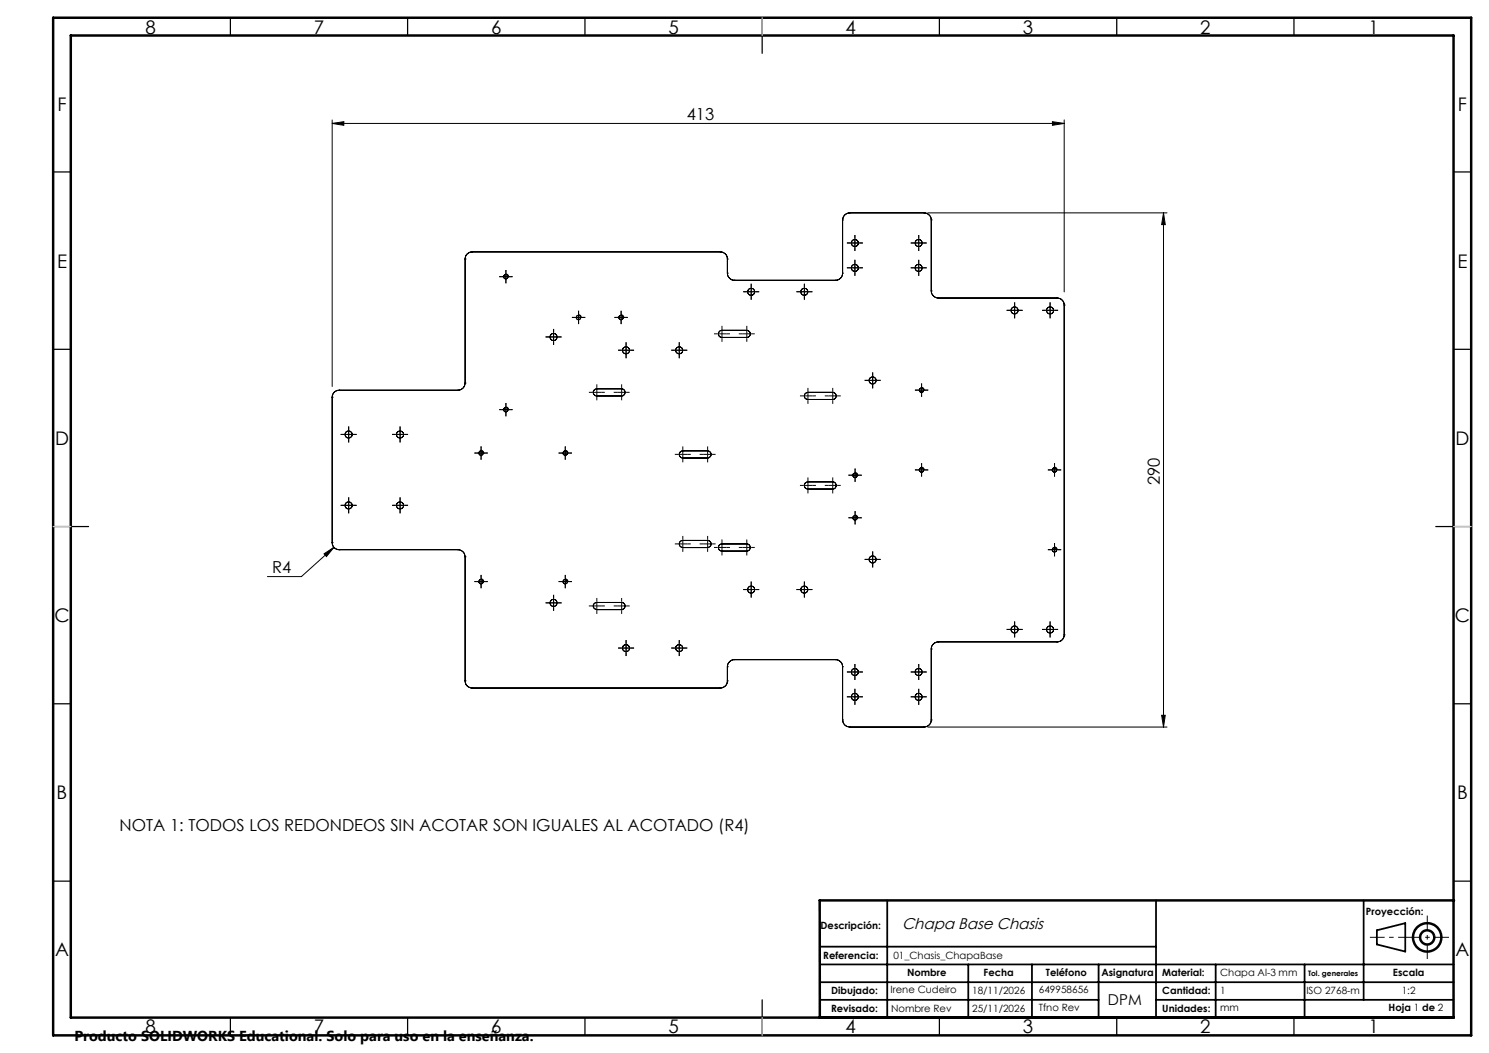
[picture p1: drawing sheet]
<svg xmlns="http://www.w3.org/2000/svg" width="420mm" height="297mm" viewBox="0 0 420 297" stroke-linecap="round" stroke-linejoin="round" font-family="sans-serif">
<g fill="none" stroke="#000" stroke-width=".28">
<path d="M93.7 34.8l3.3-.5v1zM93.7 33.8v75.2M93.7 34.8h206.5M296.9 34.3l3.3 .5-3.3 .5zM300.2 33.8v48.5M131.2 73.1h.1M131.2 73.1v35M133.2 71a1.99 1.99 0 0 0-2 2.1M133.2 71h.1M133.2 71h70M203.2 71a1.99 1.99 0 0 1 2 2.1M203.2 71h.1"/>
<path d="M205.2 77a2.05 2.05 0 0 0 2 2.1M205.2 73.1h.1M205.2 77h.1M205.2 73.1v3.9M207.2 79.1h.1M207.2 79.1h28.5M235.7 79.1h.1M237.7 77a1.99 1.99 0 0 1-2 2.1M237.7 77h.1M237.7 62.1h.1M237.7 62.1v14.9M239.7 60a2.05 2.05 0 0 0-2 2.1"/>
<path d="M239.7 60h.1M239.7 60h21M260.7 60a2.05 2.05 0 0 1 2 2.1M260.7 60h.1M261.7 60h67.5M262.7 62.1h.1M262.7 62.1v20M328.2 60l.5 3.4h-1zM328.2 60v145.1M203.6 93.2a1.01 1.01 0 0 0-1 1 1.01 1.01 0 0 0 1 1M203.6 93.2h.1M203.6 95.2h.1"/>
<path d="M203.6 95.2h7M203.6 93.2h7M210.6 93.2a1.01 1.01 0 0 1 1 1 1.01 1.01 0 0 1-1 1M210.6 93.2h.1M210.6 95.2h.1M262.7 82.1a2.05 2.05 0 0 0 2 2M262.7 82.1h.1M264.7 84.1h.1M264.7 84.1h33.5M298.2 84.1a1.99 1.99 0 0 1 2 1.9M298.2 84.1h.1M300.2 86h.1"/>
<path d="M300.2 86v93.1M93.7 112h.1M93.7 112v41.1M95.7 110.1a1.93 1.93 0 0 0-2 1.9M95.7 110.1h.1M95.7 110.1h33.5M129.2 110.1h.1M131.2 108.1a2.05 2.05 0 0 1-2 2M131.2 108.1h.1M168.3 109.7a1.01 1.01 0 0 0-1 1 1.01 1.01 0 0 0 1 1M168.3 109.7h.1M168.3 111.7h.1"/>
<path d="M168.3 111.7h7M168.3 109.7h7M175.3 109.7a1.01 1.01 0 0 1 1 1 1.01 1.01 0 0 1-1 1M175.3 111.7h.1M175.3 109.7h.1M227.9 110.7a1.01 1.01 0 0 0-1 1 1.01 1.01 0 0 0 1 1M227.9 110.7h.1M227.9 112.7h.1M227.9 112.7h7M227.9 110.7h7M234.9 110.7a1.01 1.01 0 0 1 1 1 1.01 1.01 0 0 1-1 1M234.9 112.7h.1"/>
<path d="M234.9 110.7h.1M192.6 127.2a1.01 1.01 0 0 0-1 1 1.01 1.01 0 0 0 1 1M192.6 127.2h.1M192.6 129.2h.1M192.6 127.2h7M192.6 129.2h7M199.6 127.2a1.01 1.01 0 0 1 1 1 1.01 1.01 0 0 1-1 1M199.6 129.2h.1M199.6 127.2h.1M227.9 135.9a1.01 1.01 0 0 0-1 1 1.01 1.01 0 0 0 1 1M227.9 137.9h.1M227.9 135.9h.1"/>
<path d="M227.9 135.9h7M227.9 137.9h7M234.9 135.9a1.01 1.01 0 0 1 1 1 1.01 1.01 0 0 1-1 1M234.9 137.9h.1M234.9 135.9h.1M91.4 156.2l2.8-1.8-2.1 2.6zM93.7 153.1a1.93 1.93 0 0 0 2 1.9M93.7 153.1h.1M94.2 154.4l-9.2 8.2h-9.6M95.7 155h.1M95.7 155h33.5M129.2 155a2.05 2.05 0 0 1 2 2.1"/>
<path d="M129.2 155h.1M131.2 157.1h.1M131.2 157.1v34.9M192.6 152.4a1.01 1.01 0 0 0-1 1 1.01 1.01 0 0 0 1 1M192.6 154.4h.1M192.6 152.4h.1M192.6 152.4h7M192.6 154.4h7M199.6 152.4a1.01 1.01 0 0 1 1 1 1.01 1.01 0 0 1-1 1M199.6 152.4h.1M199.6 154.4h.1M203.6 153.4a1.01 1.01 0 0 0-1 1 1.01 1.01 0 0 0 1 1"/>
<path d="M203.6 153.4h.1M203.6 155.4h.1M203.6 153.4h7M203.6 155.4h7M210.6 153.4a1.01 1.01 0 0 1 1 1 1.01 1.01 0 0 1-1 1M210.6 155.4h.1M210.6 153.4h.1M168.3 169.9a1.01 1.01 0 0 0-1 1 1.01 1.01 0 0 0 1 1M168.3 169.9h.1M168.3 171.9h.1M168.3 171.9h7M168.3 169.9h7"/>
<path d="M175.3 169.9a1.01 1.01 0 0 1 1 1 1.01 1.01 0 0 1-1 1M175.3 169.9h.1M175.3 171.9h.1M300.2 179.1a1.99 1.99 0 0 1-2 1.9M300.2 179.1h.1M131.2 192a1.99 1.99 0 0 0 2 2.1M131.2 192h.1M133.2 194.1h.1M133.2 194.1h70M203.2 194.1h.1M205.2 192a1.99 1.99 0 0 1-2 2.1M205.2 188.1h.1"/>
<path d="M205.2 192h.1M205.2 188.1v3.9M207.2 186.1a2.05 2.05 0 0 0-2 2M207.2 186.1h.1M207.2 186.1h28.5M235.7 186.1a1.99 1.99 0 0 1 2 2M235.7 186.1h.1M237.7 188.1h.1M237.7 188.1v15M262.7 183.1h.1M262.7 183.1v20M264.7 181a2.05 2.05 0 0 0-2 2.1"/>
<path d="M264.7 181h.1M264.7 181h33.5M298.2 181h.1M237.7 203.1a2.05 2.05 0 0 0 2 2M237.7 203.1h.1M239.7 205.1h.1M239.7 205.1h21M260.7 205.1h.1M261.7 205.1h67.5M262.7 203.1a2.05 2.05 0 0 1-2 2M262.7 203.1h.1M327.7 201.8h1l-.5 3.3z"/>
<circle cx="142.7" cy="78" r=".62"/>
<circle cx="241.1" cy="75.5" r="1.01"/>
<circle cx="241.1" cy="68.5" r=".99"/>
<circle cx="259.1" cy="75.5" r="1.01"/>
<circle cx="259.1" cy="68.5" r=".99"/>
<circle cx="156.1" cy="95" r="1"/>
<circle cx="156.2" cy="95.1" r="1"/>
<circle cx="163.2" cy="89.5" r=".62"/>
<circle cx="175.2" cy="89.5" r=".62"/>
<circle cx="176.6" cy="98.8" r="1"/>
<circle cx="191.6" cy="98.8" r=".99"/>
<circle cx="211.9" cy="82.3" r=".99"/>
<circle cx="226.9" cy="82.3" r=".99"/>
<circle cx="286.2" cy="87.6" r=".99"/>
<circle cx="296.2" cy="87.6" r=".99"/>
<circle cx="142.7" cy="115.5" r=".62"/>
<circle cx="246.1" cy="107.3" r="1.01"/>
<circle cx="246.1" cy="107.3" r=".99"/>
<circle cx="259.9" cy="110" r=".61"/>
<circle cx="98.3" cy="122.5" r="1"/>
<circle cx="112.8" cy="122.5" r="1"/>
<circle cx="135.7" cy="127.8" r=".63"/>
<circle cx="159.4" cy="127.8" r=".63"/>
<circle cx="241.2" cy="134.1" r=".63"/>
<circle cx="259.9" cy="132.6" r=".61"/>
<circle cx="297.4" cy="132.6" r=".61"/>
<circle cx="98.3" cy="142.6" r="1"/>
<circle cx="112.8" cy="142.6" r="1"/>
<circle cx="241.2" cy="146.1" r=".63"/>
<circle cx="246.1" cy="157.8" r="1.01"/>
<circle cx="297.4" cy="155.1" r=".62"/>
<circle cx="135.7" cy="164.1" r=".61"/>
<circle cx="156.1" cy="170.1" r="1"/>
<circle cx="159.4" cy="164.1" r=".62"/>
<circle cx="211.9" cy="166.3" r=".99"/>
<circle cx="226.9" cy="166.3" r=".99"/>
<circle cx="286.2" cy="177.5" r=".99"/>
<circle cx="296.2" cy="177.5" r=".99"/>
<circle cx="176.6" cy="182.8" r="1"/>
<circle cx="191.6" cy="182.8" r=".99"/>
<circle cx="241.1" cy="189.6" r="1.01"/>
<circle cx="241.1" cy="196.6" r=".99"/>
<circle cx="259.1" cy="189.6" r="1.01"/>
<circle cx="259.1" cy="196.6" r=".99"/>
</g>
<g fill="none" stroke="#000" stroke-width=".7" stroke-linecap="butt">
<circle cx="402.6" cy="264.4" r="4"/>
<circle cx="402.6" cy="264.4" r="2"/>
</g>
<path d="M408.7 264.4h-22.3" fill="none" stroke="#000" stroke-width=".28" stroke-dasharray="6.3 1.3 1.3 1.3" stroke-dashoffset="2.2" stroke-linecap="butt"/>
<path d="M402.6 258.2v12.3" fill="none" stroke="#000" stroke-width=".28" stroke-dasharray="6.3 1.3 1.3 1.3" stroke-dashoffset="2.1" stroke-linecap="butt"/>
<g fill="none" stroke="#000" stroke-width=".35">
<path d="M65 5v5M115 5v5M165 5v5M215 5v10M265 5v5M315 5v5M365 5v5M15 48.5h5M410 48.5h5M15 98.5h5M410 98.5h5M15 148.5h10"/>
<path d="M405 148.5h10M15 198.5h5M410 198.5h5M15 248.5h5M410 248.5h5M65 287v5M115 287v5M165 287v5M215 282v10M265 287v5M315 287v5M365 287v5"/>
</g>
<g fill="none" stroke="#000" stroke-width=".5">
<path d="M250.3 254v33M326.1 254v33M384.6 254v28M231.2 267h94.9M231.2 272h178.9M231.2 277h178.8M273.1 272v15M291.1 272v15M309.9 272v15M342.9 272v15M368 272v15M388.4 262.4l8-2v8l-8-2z"/>
<path d="M231.2 282h78.7M326.1 282h83.9"/>
</g>
<path d="M15 5h400v287h-400zM20 10h390v277h-390zM410.1 254h-178.9v33" fill="none" stroke="#000" stroke-width=".7"/>
<path d="M215 5v5M15 148.5h5M410 148.5h5M215 287v5" fill="none" stroke="#c0c0c0" stroke-width=".35"/>
<path d="M93.7 34.8l3.3-.5v1zM296.9 34.3l3.3 .5-3.3 .5zM328.2 60l.5 3.4h-1zM91.4 156.2l2.8-1.8-2.1 2.6zM327.7 201.8h1l-.5 3.3z" fill="#000"/>
<g fill="none" stroke="#000" stroke-width=".28" stroke-dasharray="6.3 1.3 1.3 1.3" stroke-dashoffset="6.3" stroke-linecap="butt">
<path d="M142.5 78.8a.75 .75 0 0 0 .9-.7 .75 .75 0 0 0-.8-.8 .75 .75 0 0 0-.6 .9M163 90.3a.75 .75 0 0 0 .9-.7 .75 .75 0 0 0-.8-.8 .75 .75 0 0 0-.6 .9M175 90.3a.75 .75 0 0 0 .9-.7 .75 .75 0 0 0-.8-.8 .75 .75 0 0 0-.6 .9M142.5 116.3a.75 .75 0 0 0 .9-.7 .75 .75 0 0 0-.8-.8 .75 .75 0 0 0-.6 .9M259.8 110.8a.75 .75 0 0 0 .9-.7 .75 .75 0 0 0-.8-.8 .75 .75 0 0 0-.7 .9M135.5 128.5a.75 .75 0 0 0 .9-.7 .75 .75 0 0 0-.8-.8 .75 .75 0 0 0-.6 1M159.3 128.5a.75 .75 0 0 0 .9-.7 .75 .75 0 0 0-.8-.8 .75 .75 0 0 0-.7 1M241 134.8a.75 .75 0 0 0 .9-.7 .75 .75 0 0 0-.8-.8 .75 .75 0 0 0-.6 .9M259.8 133.3a.75 .75 0 0 0 .9-.7 .75 .75 0 0 0-.8-.8 .75 .75 0 0 0-.7 .9M297.3 133.3a.75 .75 0 0 0 .9-.7 .75 .75 0 0 0-.8-.8 .75 .75 0 0 0-.7 .9M241 146.8a.75 .75 0 0 0 .9-.7 .75 .75 0 0 0-.8-.8 .75 .75 0 0 0-.6 .9M297.3 155.8a.75 .75 0 0 0 .9-.7 .75 .75 0 0 0-.8-.8 .75 .75 0 0 0-.7 .9"/>
<path d="M135.5 164.8a.75 .75 0 0 0 .9-.7 .75 .75 0 0 0-.8-.8 .75 .75 0 0 0-.6 .9M159.3 164.8a.75 .75 0 0 0 .9-.7 .75 .75 0 0 0-.8-.8 .75 .75 0 0 0-.7 .9"/>
</g>
<g fill="none" stroke="#000" stroke-width=".28" stroke-dasharray="15.2 1.3 1.3 1.3" stroke-linecap="butt">
<path d="M141.4 78h-.6M142.7 78v-1.2M142.7 78h-1.3M142.7 78v1.3M142.7 78h1.2M142.7 76.8v-.6M142.7 79.3v.6M143.9 78h.7M239.9 75.5h-1M239.9 68.5h-1M241.1 75.5v-1.2M241.1 75.5h-1.2"/>
<path d="M241.1 75.5v1.3M241.1 75.5h1.3M241.1 74.3v-1M241.1 76.8v1M241.1 68.5v-1.2M241.1 68.5h-1.2M241.1 68.5v1.3M241.1 68.5h1.3M241.1 67.3v-1M241.1 69.8v1M242.4 75.5h1M242.4 68.5h1"/>
<path d="M257.9 75.5h-1M257.9 68.5h-1M259.1 75.5v-1.2M259.1 75.5h-1.2M259.1 75.5v1.3M259.1 75.5h1.3M259.1 74.3v-1M259.1 76.8v1M259.1 68.5v-1.2M259.1 68.5h-1.2M259.1 68.5v1.3M259.1 68.5h1.3"/>
<path d="M259.1 67.3v-1M259.1 69.8v1M260.4 75.5h1M260.4 68.5h1M154.9 95h-1M156.1 95v-1.2M156.1 95h-1.2M156.1 95v1.3M156.1 95h1.3M156.1 93.8v-1M156.1 96.3v1M157.4 95h1"/>
<path d="M161.9 89.5h-.6M163.2 89.5v-1.2M163.2 89.5h-1.3M163.2 89.5v1.3M163.2 89.5h1.2M163.2 88.3v-.6M163.2 90.8v.6M164.4 89.5h.7M173.9 89.5h-.6M175.2 89.5v-1.2M175.2 89.5h-1.3M175.2 89.5v1.3"/>
<path d="M175.2 89.5h1.2M175.2 88.3v-.6M175.2 90.8v.6M175.3 98.8h-1M176.4 89.5h.7M176.6 98.8v-1.3M176.6 98.8h-1.3M176.6 98.8v1.2M176.6 98.8h1.2M176.6 97.5v-1M177.8 98.8h1M190.3 98.8h-1"/>
<path d="M191.6 98.8v-1.3M191.6 98.8h-1.3M191.6 98.8v1.2M191.6 98.8h1.2M191.6 97.5v-1M192.8 98.8h1M202.4 94.2h-1M203.6 94.2v-1.3M203.6 94.2h-1.2M203.6 94.2v1.2M203.6 94.2h1.3M203.6 92.9v-1"/>
<path d="M203.6 95.4v1M204.9 94.2h1M209.4 94.2h-1M210.6 82.3h-1M210.6 94.2v-1.3M210.6 94.2h-1.2M210.6 94.2v1.2M210.6 94.2h1.3M210.6 92.9v-1M210.6 95.4v1M211.9 82.3v-1.3M211.9 82.3h-1.3"/>
<path d="M211.9 82.3v1.2M211.9 82.3h1.2M211.9 81v-1M211.9 83.5v1M211.9 94.2h1M213.1 82.3h1M225.6 82.3h-1M226.9 82.3v-1.3M226.9 82.3h-1.3M226.9 82.3v1.2M226.9 82.3h1.2M226.9 81v-1"/>
<path d="M226.9 83.5v1M228.1 82.3h1M284.9 87.5h-1M286.2 87.5v-1.2M286.2 87.5h-1.3M286.2 87.5v1.3M286.2 87.5h1.2M286.2 86.3v-1M286.2 88.8v1M287.4 87.5h1M294.9 87.5h-1M296.2 87.5v-1.2"/>
<path d="M296.2 87.5h-1.3M296.2 87.5v1.3M296.2 87.5h1.2M296.2 86.3v-1M296.2 88.8v1M297.4 87.5h1M141.4 115.5h-.6M142.7 115.5v-1.2M142.7 115.5h-1.3M142.7 115.5v1.3M142.7 115.5h1.2M142.7 114.3v-.6"/>
<path d="M142.7 116.8v.6M143.9 115.5h.7M167.1 110.7h-1M168.3 110.7v-1.3M168.3 110.7h-1.2M168.3 110.7v1.2M168.3 110.7h1.3M168.3 109.4v-1M168.3 111.9v1M169.6 110.7h1M174.1 110.7h-1M175.3 110.7v-1.3"/>
<path d="M175.3 110.7h-1.2M175.3 110.7v1.2M175.3 110.7h1.3M175.3 109.4v-1M175.3 111.9v1M176.6 100v1M176.6 110.7h1M191.6 100v1M226.6 111.7h-1M227.9 111.7v-1.3M227.9 111.7h-1.3M227.9 111.7v1.2"/>
<path d="M227.9 111.7h1.2M227.9 110.4v-1M227.9 112.9v1M229.1 111.7h1M233.6 111.7h-1M234.9 111.7v-1.3M234.9 111.7h-1.3M234.9 111.7v1.2M234.9 111.7h1.2M234.9 110.4v-1M234.9 112.9v1M236.1 111.7h1"/>
<path d="M244.9 107.3h-1M246.1 107.3v-1.3M246.1 107.3h-1.2M246.1 107.3v1.2M246.1 107.3h1.3M246.1 106v-1M246.1 108.5v1M247.4 107.3h1M258.7 110h-.6M259.9 110v-1.2M259.9 110h-1.2M259.9 110v1.3"/>
<path d="M259.9 110h1.3M259.9 108.8v-.6M259.9 111.3v.6M261.2 110h.6M97.1 122.5h-1M98.3 122.5v-1.2M98.3 122.5h-1.2M98.3 122.5v1.3M98.3 122.5h1.3M98.3 121.3v-1M98.3 123.8v1M99.6 122.5h1"/>
<path d="M111.6 122.5h-1M112.8 122.5v-1.2M112.8 122.5h-1.2M112.8 122.5v1.3M112.8 122.5h1.3M112.8 121.3v-1M112.8 123.8v1M114.1 122.5h1M134.4 127.8h-.6M135.7 127.8v-1.3M135.7 127.8h-1.3M135.7 127.8v1.2"/>
<path d="M135.7 127.8h1.2M135.7 126.5v-.6M135.7 129v.7M136.9 127.8h.7M158.2 127.8h-.6M159.4 127.8v-1.3M159.4 127.8h-1.2M159.4 127.8v1.2M159.4 127.8h1.3M159.4 126.5v-.6M159.4 129v.7M160.7 127.8h.6"/>
<path d="M191.3 128.2h-1M192.6 128.2v-1.3M192.6 128.2h-1.3M192.6 128.2v1.2M192.6 128.2h1.2M192.6 126.9v-1M192.6 129.4v1M193.8 128.2h1M198.3 128.2h-1M199.6 128.2v-1.3M199.6 128.2h-1.3M199.6 128.2v1.2"/>
<path d="M199.6 128.2h1.2M199.6 126.9v-1M199.6 129.4v1M200.8 128.2h1M226.6 136.9h-1M227.9 136.9v-1.2M227.9 136.9h-1.3M227.9 136.9v1.3M227.9 136.9h1.2M227.9 135.7v-1M227.9 138.2v1M229.1 136.9h1"/>
<path d="M233.6 136.9h-1M234.9 136.9v-1.2M234.9 136.9h-1.3M234.9 136.9v1.3M234.9 136.9h1.2M234.9 135.7v-1M234.9 138.2v1M236.1 136.9h1M239.9 134h-.6M241.2 134v-1.2M241.2 134h-1.3M241.2 134v1.3"/>
<path d="M241.2 134h1.2M241.2 132.8v-.6M241.2 135.3v.6M242.4 134h.7M258.7 132.5h-.6M259.9 132.5v-1.2M259.9 132.5h-1.2M259.9 132.5v1.3M259.9 132.5h1.3M259.9 131.3v-.6M259.9 133.8v.6M261.2 132.5h.6"/>
<path d="M296.2 132.5h-.6M297.4 132.5v-1.2M297.4 132.5h-1.2M297.4 132.5v1.3M297.4 132.5h1.3M297.4 131.3v-.6M297.4 133.8v.6M298.7 132.5h.6M97.1 142.5h-1M98.3 142.5v-1.2M98.3 142.5h-1.2M98.3 142.5v1.3"/>
<path d="M98.3 142.5h1.3M98.3 141.3v-1M98.3 143.8v1M99.6 142.5h1M111.6 142.5h-1M112.8 142.5v-1.2M112.8 142.5h-1.2M112.8 142.5v1.3M112.8 142.5h1.3M112.8 141.3v-1M112.8 143.8v1M114.1 142.5h1"/>
<path d="M191.3 153.4h-1M192.6 153.4v-1.2M192.6 153.4h-1.3M192.6 153.4v1.3M192.6 153.4h1.2M192.6 152.2v-1M192.6 154.7v1M193.8 153.4h1M198.3 153.4h-1M199.6 153.4v-1.2M199.6 153.4h-1.3M199.6 153.4v1.3"/>
<path d="M199.6 153.4h1.2M199.6 152.2v-1M199.6 154.7v1M200.8 153.4h1M202.4 154.4h-1M203.6 154.4v-1.2M203.6 154.4h-1.2M203.6 154.4v1.3M203.6 154.4h1.3M203.6 153.2v-1M203.6 155.7v1M204.9 154.4h1"/>
<path d="M209.4 154.4h-1M210.6 154.4v-1.2M210.6 154.4h-1.2M210.6 154.4v1.3M210.6 154.4h1.3M210.6 153.2v-1M210.6 155.7v1M211.9 154.4h1M239.9 146h-.6M241.2 146v-1.2M241.2 146h-1.3M241.2 146v1.3"/>
<path d="M241.2 146h1.2M241.2 144.8v-.6M241.2 147.3v.6M242.4 146h.7M244.9 157.8h-1M246.1 157.8v-1.3M246.1 157.8h-1.2M246.1 157.8v1.2M246.1 157.8h1.3M246.1 156.5v-1M246.1 159v1M247.4 157.8h1"/>
<path d="M296.2 155h-.6M297.4 155v-1.2M297.4 155h-1.2M297.4 155v1.3M297.4 155h1.3M297.4 153.8v-.6M297.4 156.3v.6M298.7 155h.6M134.4 164h-.6M135.7 164v-1.2M135.7 164h-1.3M135.7 164v1.3"/>
<path d="M135.7 164h1.2M135.7 162.8v-.6M135.7 165.3v.6M136.9 164h.7M154.9 170h-1M156.1 170v-1.2M156.1 170h-1.2M156.1 170v1.3M156.1 170h1.3M156.1 168.8v-1M156.1 171.3v1M157.4 170h1"/>
<path d="M158.2 164h-.6M159.4 164v-1.2M159.4 164h-1.2M159.4 164v1.3M159.4 164h1.3M159.4 162.8v-.6M159.4 165.3v.6M160.7 164h.6M167.1 170.9h-1M168.3 170.9v-1.2M168.3 170.9h-1.2M168.3 170.9v1.3"/>
<path d="M168.3 170.9h1.3M168.3 169.7v-1M168.3 172.2v1M169.6 170.9h1M174.1 170.9h-1M175.3 170.9v-1.2M175.3 170.9h-1.2M175.3 170.9v1.3M175.3 170.9h1.3M175.3 169.7v-1M175.3 172.2v1M176.6 170.9h1"/>
<path d="M210.6 166.3h-1M211.9 166.3v-1.3M211.9 166.3h-1.3M211.9 166.3v1.2M211.9 166.3h1.2M211.9 165v-1M211.9 167.5v1M213.1 166.3h1M225.6 166.3h-1M226.9 166.3v-1.3M226.9 166.3h-1.3M226.9 166.3v1.2"/>
<path d="M226.9 166.3h1.2M226.9 165v-1M226.9 167.5v1M228.1 166.3h1M284.9 177.5h-1M286.2 177.5v-1.2M286.2 177.5h-1.3M286.2 177.5v1.3M286.2 177.5h1.2M286.2 176.3v-1M286.2 178.8v1M287.4 177.5h1"/>
<path d="M294.9 177.5h-1M296.2 177.5v-1.2M296.2 177.5h-1.3M296.2 177.5v1.3M296.2 177.5h1.2M296.2 176.3v-1M296.2 178.8v1M297.4 177.5h1M175.3 182.8h-1M176.6 182.8v-1.3M176.6 182.8h-1.3M176.6 182.8v1.2"/>
<path d="M176.6 182.8h1.2M176.6 181.5v-1M176.6 184v1M177.8 182.8h1M190.3 182.8h-1M191.6 182.8v-1.3M191.6 182.8h-1.3M191.6 182.8v1.2M191.6 182.8h1.2M191.6 181.5v-1M191.6 184v1M192.8 182.8h1"/>
<path d="M239.9 189.5h-1M239.9 196.5h-1M241.1 189.5v-1.2M241.1 189.5h-1.2M241.1 189.5v1.3M241.1 189.5h1.3M241.1 188.3v-1M241.1 190.8v1M241.1 196.5v-1.2M241.1 196.5h-1.2M241.1 196.5v1.3M241.1 196.5h1.3"/>
<path d="M241.1 195.3v-1M241.1 197.8v1M242.4 189.5h1M242.4 196.5h1M257.9 189.5h-1M257.9 196.5h-1M259.1 189.5v-1.2M259.1 189.5h-1.2M259.1 189.5v1.3M259.1 189.5h1.3M259.1 188.3v-1M259.1 190.8v1"/>
<path d="M259.1 196.5v-1.2M259.1 196.5h-1.2M259.1 196.5v1.3M259.1 196.5h1.3M259.1 195.3v-1M259.1 197.8v1M260.4 189.5h1M260.4 196.5h1"/>
</g>
<g font-size="5.3">
<text x="41" y="9.5">8</text>
<text x="88.5" y="9.5">7</text>
<text x="138.5" y="9.5">6</text>
<text x="188.5" y="9.5">5</text>
<text x="238.5" y="9.5">4</text>
<text x="288.5" y="9.5">3</text>
<text x="338.5" y="9.5">2</text>
<text x="386" y="9.5">1</text>
<text x="16.2" y="31.3">F</text>
<text x="411.2" y="31.3">F</text>
<text x="16.1" y="75.5">E</text>
<text x="411.1" y="75.5">E</text>
<text x="15.5" y="125.5">D</text>
<text x="410.5" y="125.5">D</text>
<text x="15.4" y="175.5">C</text>
<text x="410.4" y="175.5">C</text>
<text x="16" y="225.5">B</text>
<text x="411" y="225.5">B</text>
<text x="15.5" y="269.8">A</text>
<text x="410.5" y="269.8">A</text>
<text x="41" y="291.5">8</text>
<text x="88.5" y="291.5">7</text>
<text x="138.5" y="291.5">6</text>
<text x="188.5" y="291.5">5</text>
<text x="238.5" y="291.5">4</text>
<text x="288.5" y="291.5">3</text>
<text x="338.5" y="291.5">2</text>
<text x="386" y="291.5">1</text>
</g>
<g font-size="4.7">
<text x="193.7" y="33.8">413</text>
<text x="327.2" y="136.9" transform="rotate(-90 327.2 136.9)">290</text>
<text x="76.7" y="161.6">R4</text>
<text x="33.7" y="234.4">NOTA 1: TODOS LOS REDONDEOS SIN ACOTAR SON IGUALES AL ACOTADO (R4)</text>
</g>
<text font-size="4.4" x="254.4" y="261.9">Chapa Base Chasis</text>
<text font-size="4.2" x="312.5" y="283.3">DPM</text>
<text font-size="4.1" x="21" y="293.7">Producto SOLIDWORKS Educational. Solo para uso en la enseñanza.</text>
<g font-size="2.8">
<text x="231.5" y="261.9">Descripción:</text>
<text x="385.3" y="258">Proyección:</text>
<text x="232.2" y="270.5">Referencia:</text>
<text x="252" y="270.5">01_Chasis_ChapaBase</text>
<text x="255.9" y="275.3">Nombre</text>
<text x="277.4" y="275.3">Fecha</text>
<text x="295" y="275.3">Teléfono</text>
<text x="310.7" y="275.2">Asignatura</text>
<text x="327.8" y="275.3">Material:</text>
<text x="344.2" y="275.2">Chapa Al-3 mm</text>
<text x="392.9" y="275.3">Escala</text>
<text x="234.4" y="280.4">Dibujado:</text>
<text x="251.2" y="280.2">Irene Cudeiro</text>
<text x="274.2" y="280.4">18/11/2026</text>
<text x="293" y="280.2">649958656</text>
<text x="327.8" y="280.5">Cantidad:</text>
<text x="344.2" y="280.4">1</text>
<text x="368.5" y="280.5">ISO 2768-m</text>
<text x="395.4" y="280.5">1:2</text>
<text x="234.4" y="285.4">Revisado:</text>
<text x="251.3" y="285.4">Nombre Rev</text>
<text x="274.2" y="285.4">25/11/2026</text>
<text x="293" y="285.3">Tfno Rev</text>
<text x="327.8" y="285.4">Unidades:</text>
<text x="344.2" y="285.3">mm</text>
<text x="391.7" y="285.3">Hoja 1 de 2</text>
</g>
<text font-size="2.1" x="368.9" y="275.2">Tol. generales</text>
</svg>
